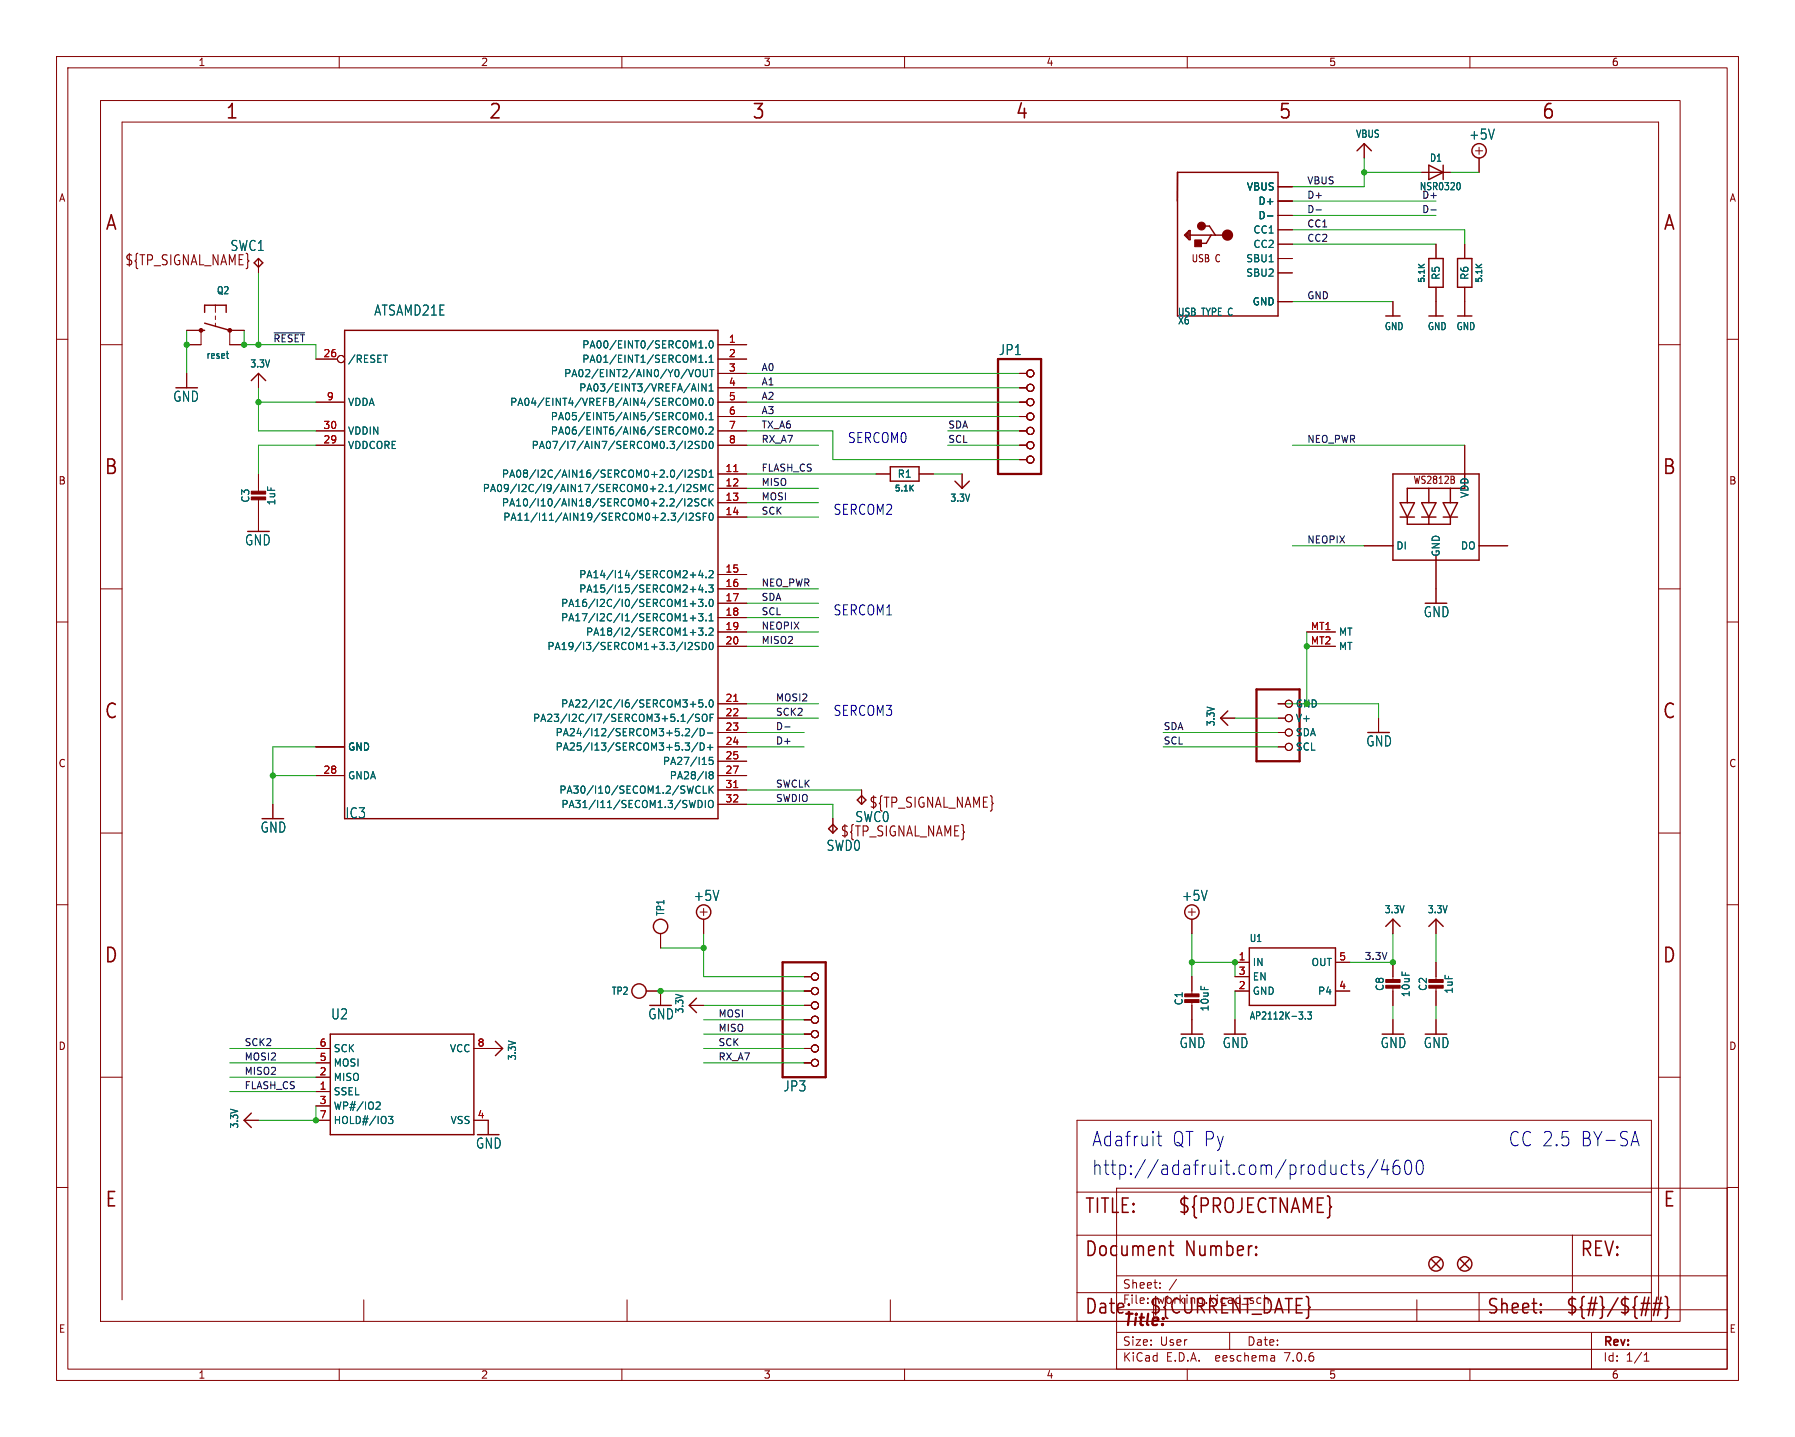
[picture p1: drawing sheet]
<svg xmlns="http://www.w3.org/2000/svg" width="317mm" height="254mm" viewBox="0 0 317 254" stroke-linecap="round" stroke-linejoin="round" font-family="sans-serif">
<g fill="none" stroke="#840000" stroke-width=".18">
<path d="M10 10h297.5v234.1h-297.5zM12 12h293.5v230.1h-293.5zM17.8 17.8h279.4v215.9h-279.4zM60 10v2M110 10v2M160 10v2M210 10v2M260 10v2M226.1 33h2.5M226.1 35.6h2.5M226.1 38.1h2.5M241.3 25.4v2.5"/>
<path d="M251.5 30.5h5M261 26.7h1.3M261.6 26v1.3M261.6 27.9v2.6M10 60h2M33 58.4h2.6v2.6h-2.6M38.1 54v1.2M38.1 55.9v.6M38.1 57.1v.7M43.2 58.4h-2.6v2.6h2.6M45.7 45.7v2.6M226.1 53.3h2.5"/>
<path d="M226.1 40.6h2.5M226.1 45.7h2.5M226.1 43.2h2.5M226.1 48.3h2.5M246.4 53.3v2.6M254 43.2v2.5M254 50.8v5.1M259.1 43.2v2.5M259.1 50.8v5.1M305.5 60h2M17.8 61h3.8M33 66v2.6"/>
<path d="M45.7 66v2.6M55.9 63.5h3.8M55.9 78.7h5.1M55.9 76.2h5.1M55.9 71.1h5.1M127 61h5.1M127 63.5h5.1M127 78.7h5.1M127 66h5.1M127 76.2h5.1M127 68.6h5.1M127 71.1h5.1"/>
<path d="M127 73.7h5.1M180.3 78.7h1.3M180.3 66h1.3M180.3 76.2h1.3M180.3 68.6h1.3M180.3 71.1h1.3M180.3 73.7h1.3M259.1 78.7v5.1M293.4 61h3.8M45.7 83.8v3.3M45.7 88.1v5.9M127 83.8h5.1"/>
<path d="M127 86.4h5.1M127 88.9h5.1M127 91.4h5.1M154.9 83.8h2.6M162.6 83.8h2.5M170.2 83.8v2.6M180.3 81.3h1.3M241.3 96.5h5.1M254 99.1v7.6M257.2 84.9v.5M261.6 96.5h5.1M10 110h2"/>
<path d="M17.8 104.1h3.8M127 101.6h5.1M127 104.1h5.1M127 106.7h5.1M127 109.2h5.1M127 111.8h5.1M127 114.3h5.1M231.1 111.8h5.1M231.1 114.3h5.1M293.4 104.1h3.8M305.5 110h2M55.9 132.1h5.1"/>
<path d="M55.9 137.2h5.1M127 127h5.1M127 132.1h5.1M127 124.5h5.1M127 129.5h5.1M127 134.6h5.1M127 137.2h5.1M127 139.7h5.1M152.4 139.7v2.5M215.9 127h2.5M226.1 127h1.2M226.1 132.1h1.2"/>
<path d="M226.1 124.5h1.2M226.1 129.5h1.2M243.8 127v2.5M10 160h2M17.8 147.3h3.8M48.3 142.2v2.6M127 142.2h5.1M147.3 144.8v2.5M293.4 147.3h3.8M305.5 160h2M114.3 175.3h2.5v2.5M116.8 165.1v2.5"/>
<path d="M121.9 177.8h2.6M123.8 161.3h1.3M124.5 160.7v1.2M124.5 162.6v2.5M142.2 177.8h1.3M142.2 175.3h1.3M142.2 172.7h1.3M210.2 161.3h1.3M210.8 160.7v1.2M210.8 162.6v2.5M210.8 172.7v3.3M210.8 177v5.9"/>
<path d="M218.4 175.3h2.6M218.4 172.7h2.6M218.4 170.2h2.6M236.2 175.3h2.6M236.2 170.2h2.6M246.4 162.6v2.5M246.4 170.2v3.3M246.4 174.5v3.3M254 162.6v2.5M254 170.2v3.3M254 174.5v3.3M17.8 190.5h3.8"/>
<path d="M43.2 198.1h2.5M55.9 198.1h2.5M55.9 188h2.5M55.9 185.4h2.5M55.9 193h2.5M55.9 190.5h2.5M55.9 195.6h2.5M83.8 198.1h2.6v2.6M83.8 185.4h5.1M142.2 188h1.3M142.2 185.4h1.3M142.2 182.9h1.3"/>
<path d="M142.2 180.3h1.3M190.5 198.1h101.6v35.6h-101.6zM218.4 180.3v2.6M246.4 180.3v2.6M254 180.3v2.6M293.4 190.5h3.8M10 210h2M190.5 210.8h101.6M190.5 218.4h101.6M197.5 210.1h108v32h-108zM278.1 218.4v10.2M305.5 210h2"/>
<path d="M21.6 229.9v-208.3h271.8v208.3M64.3 229.9v3.8M110.9 229.9v3.8M157.5 229.9v3.8M190.5 228.6h101.6M197.5 238.6h108M197.5 235.6h108M197.5 231.6h108M197.5 225.6h108M205.2 227.7v.1M205.2 226.9v.1M208.1 226.2l-1.3 2"/>
<path d="M217.5 235.6v3M225.4 239.8l.1 .9M250.6 229.9v3.8M261.6 228.6v5.1M281.5 235.6v6.5M290.8 239.6l.4-.4v1.5M60 242.1v2M110 242.1v2M160 242.1v2M210 242.1v2M225.5 240.6l-.2 .1M225.5 240.1h-.2"/>
<path d="M260 242.1v2M290.8 240.7h.9"/>
<circle cx="60.3" cy="63.5" r=".63"/>
<circle cx="182.2" cy="71.1" r=".63"/>
<circle cx="182.2" cy="68.6" r=".63"/>
<circle cx="182.2" cy="66" r=".63"/>
<circle cx="182.2" cy="76.2" r=".63"/>
<circle cx="182.2" cy="73.7" r=".63"/>
<circle cx="182.2" cy="78.7" r=".63"/>
<circle cx="182.2" cy="81.3" r=".63"/>
<circle cx="228" cy="127" r=".63"/>
<circle cx="228" cy="129.5" r=".63"/>
<circle cx="228" cy="132.1" r=".63"/>
<circle cx="228" cy="124.5" r=".63"/>
<circle cx="144.1" cy="175.3" r=".63"/>
<circle cx="144.1" cy="172.7" r=".63"/>
<circle cx="144.1" cy="177.8" r=".63"/>
<circle cx="144.1" cy="182.9" r=".63"/>
<circle cx="144.1" cy="180.3" r=".63"/>
<circle cx="144.1" cy="185.4" r=".63"/>
<circle cx="144.1" cy="188" r=".63"/>
</g>
<g fill="none" stroke="#840000" stroke-width=".25">
<path d="M208.3 30.5h17.8v25.4h-17.8zM208.3 30.5l-.1 5.1M212.9 40h1l1.1 1.6M240 26.7l1.3-1.3 1.3 1.3M252.7 29.2l2.6 1.3-2.6 1.2zM255.3 29.2v2.5M35.6 58.4h.6M36.2 57.1l4.4 1.3M36.2 55.2v-1.2h3.8v1.2M45 46.5l.7-.8 .8 .8-.8 .7zM61 58.4h66v86.4h-66zM209.7 41.6l.4-.4v.8l-.2-.2v-.2"/>
<path d="M210.3 40.8h.2v1.6h-.2l-.8-.8zM210.3 40.8v1.4M210.5 41.6h6.6M214.2 41.6l-.8 1.4h-1.2M245.1 55.9h2.5M252.7 45.7h2.6v5.1h-2.6zM252.7 55.9h2.6M257.8 45.7h2.5v5.1h-2.5zM257.8 55.9h2.5M44.4 67.3l1.3-1.3 1.3 1.3M157.5 82.5h5.1v2.6h-5.1zM168.9 85.1l1.3 1.3 1.2-1.3"/>
<path d="M246.4 83.8h15.2v15.3h-15.2zM247.6 91.4h2.6M247.6 88.9h2.6l-1.3 2.5zM248.9 91.4v1.3h7.6v-1.3M251.5 91.4h2.5M251.5 88.9h2.5l-1.3 2.5zM252.7 86.4v2.5M252.7 91.4v1.3M255.3 91.4h2.5M255.3 88.9h2.5l-1.3 2.5zM256.5 86.4v2.5M259.1 83.8v2.6h-10.2v2.5"/>
<path d="M217.2 125.7l-1.3 1.3 1.3 1.3M147.3 145.8l.8 .8-.8 .7-.7-.7zM151.6 141.5l.8-.8 .8 .8-.8 .7zM123.2 176.5l-1.3 1.3 1.3 1.3M221 167.6h15.2v10.2h-15.2zM245.1 163.8l1.3-1.2 1.2 1.2M252.7 163.8l1.3-1.2 1.3 1.2M44.4 196.8l-1.2 1.3 1.2 1.3M58.4 182.9h25.4v17.8h-25.4zM87.6 184.1l1.3 1.3-1.3 1.3M253.2 222.8l1.6 1.5M254.8 222.8l-1.6 1.5"/>
<path d="M258.3 222.8l1.5 1.5M259.8 222.8l-1.5 1.5"/>
<circle cx="261.6" cy="26.7" r="1.27"/>
<circle cx="113" cy="175.3" r="1.27"/>
<circle cx="116.8" cy="163.8" r="1.27"/>
<circle cx="124.5" cy="161.3" r="1.27"/>
<circle cx="210.8" cy="161.3" r="1.27"/>
<circle cx="254" cy="223.5" r="1.27"/>
<circle cx="259.1" cy="223.5" r="1.27"/>
</g>
<g fill="none" stroke="#840000" stroke-width=".27">
<path d="M207.1 219.5v2.2l.1 .2 .4 .1M206.8 220.3h.8M222.2 221.8l.1 .1-.1 .1M222.2 221.8l-.1 .1 .1 .1M222.2 220.4v.3M222.2 221.8v.2M222.2 220.4l.1 .2-.1 .1M222.2 220.4l-.1 .2 .1 .1M272.5 231.9l.1 .2-.1 .1M272.5 230.6l.1 .1-.1 .2M290.1 231.6h1.5M290.3 230.5h1.6"/>
<path d="M291.6 229.4l-.6 3.3M292.3 231.6h1.5M292.5 230.5h1.5M293.1 229.4l-.6 3.3M293.8 229.4l-.6 3.3M294.5 229.3l.3 .1 .1 .2v1.3l.3 .3-.3 .4v1.2l-.1 .2-.3 .1"/>
</g>
<path d="M176.5 63.5h7.6v20.3h-7.6zM222.2 121.9h7.7v12.7h-7.7zM138.4 170.2h7.6v20.3h-7.6z" fill="none" stroke="#840000" stroke-width=".41"/>
<g fill="none" stroke="#006464" stroke-width=".18">
<path d="M224.2 38.2h.9M40 62.5h.4M40.3 63.4h.1M67.8 62.8h.7M121.7 78.2l.5-.2 .3 .4-.8 .9h.8M122.2 71.7v-1.3l.4 .9 .5-.9v1.3M122.2 73l.4 .9 .5-.9v1.2M122.6 65.3l-.4 1.3M122.6 76.4l.5-.9v1.3M123.1 65.5l.2-.2a.43 .43 0 0 1 .6 .5v.4a.42 .42 0 0 1-.5 .4 .42 .42 0 0 1-.4-.4zM123.5 67.9v1.3M123.6 61.5h.7"/>
<path d="M123.6 63.2l.4-.4v1.3M123.6 64.1h.7M123.7 78.1l-.5-.1-.2 .2v.3l.5 .3 .2 .3-.3 .2h-.5M123.7 70.6l.2-.2a.68 .68 0 0 1 .5 .7 .68 .68 0 0 1-.5 .6l-.2-.1-.1-.4zM123.7 73.1l.2-.1a.68 .68 0 0 1 .5 .6 .68 .68 0 0 1-.5 .6l-.2-.1-.1-.3zM123.7 75.6l.2-.1a.68 .68 0 0 1 .5 .6 .68 .68 0 0 1-.5 .7l-.2-.1-.1-.4zM124.2 78a.64 .64 0 0 1 .7 .7 .64 .64 0 0 1-.7 .6zM124.4 65.3v1.1l.2 .2h.4l.1-.2v-1.1M124.9 61.4v.1M124.9 64v.1M124.9 67.9v1.3l-.7-1.3v1.3M124.9 71.6v.1"/>
<path d="M124.9 74.1v.1M124.9 76.7v.1M125.4 75.6l.5-.1 .2 .4-.7 .9h.7M125.4 63.2l.4-.4v1.3M125.4 68.3l.4-.4v1.3M125.4 73.3l.4-.3v1.2M125.4 64.1h.7M125.4 69.2h.7M125.4 74.2h.7M125.5 60.4l.2-.1a.68 .68 0 0 1 .5 .6 .68 .68 0 0 1-.5 .6l-.2-.1-.1-.3zM125.5 70.6l.2-.2a.68 .68 0 0 1 .5 .7 .68 .68 0 0 1-.5 .6l-.2-.1-.1-.4zM125.5 78.2l.2-.2a.68 .68 0 0 1 .5 .7 .68 .68 0 0 1-.5 .6l-.2-.1-.1-.4z"/>
<path d="M125.5 65.3h.8M125.9 65.3v1.3M120.5 85.6l-1.1 1.6M120.7 88.1l-1.1 1.7M120.8 83.1l-1.1 1.6M120.9 85.7v1.2M120.9 90.7l-1 1.6M121.1 88.2v1.3M121.2 83.1v1.3M121.4 90.7v1.3M121.5 85.8l.5-.1 .2 .3-.8 .9h.8M121.7 88.3l.5-.1 .2 .4-.8 .9h.8"/>
<path d="M121.7 83.3l.5-.2 .3 .4-.8 .9h.8M121.9 90.9l.5-.2 .2 .4-.7 .9h.7M123.4 85.7h-.5l-.2 .2 .1 .3 .6 .3v.3l-.2 .1h-.5M123.6 88.3l-.5-.1-.2 .1v.4l.6 .2 .1 .3-.2 .3-.5-.1M123.7 83.2l-.5-.1-.2 .2v.3l.5 .3 .2 .3-.3 .2-.5-.1M123.9 90.8l-.5-.1-.2 .2v.3l.5 .3 .2 .3-.3 .2h-.5M124 86.9v-1.2l.4 .9 .4-.9v1.2M124.2 83.1a.64 .64 0 0 1 .7 .7 .64 .64 0 0 1-.7 .6zM124.4 91.4h.4M124.9 88.3a.6 .6 0 0 0-.9 .5 .6 .6 0 0 0 .6 .7l.3-.1M125 90.7h-.6v1.3M125.4 88.2v1.3"/>
<path d="M125.4 84.4h.7M125.4 83.5l.4-.4v1.3M125.5 90.9l.2-.2a.68 .68 0 0 1 .5 .7 .68 .68 0 0 1-.5 .6l-.2-.1-.1-.4zM125.6 88.8l.5 .7M126.1 85.8a.6 .6 0 0 0-.8 .4 .6 .6 0 0 0 .6 .7l.2-.1M126.1 88.2l-.7 .7M121.7 113.7l.5-.1 .3 .4-.8 .9h.8M122.1 101.7h1M122.1 104.2h1M122.1 106.8h1M122.1 109.3h1M122.6 106.3v1"/>
<path d="M122.6 108.8v1M123.5 106h.8l-.4 .5 .4 .1v.5l-.2 .2-.6-.2M123.5 108.5h.8l-.4 .5 .4 .1v.6l-.2 .1-.6-.1M123.5 111.1h.8l-.4 .5 .4 .1v.5l-.2 .1-.6-.1M123.7 113.7l-.5-.1-.3 .3 .2 .3 .5 .2v.4l-.2 .1-.5-.1M123.9 100.8l-.3 1h.8M123.9 103.4l-.3 .9h.8M124.2 101.3v.9M124.2 103.9v.8M124.2 113.6a.64 .64 0 0 1 .7 .6 .64 .64 0 0 1-.7 .7zM124.9 102.1v.1M124.9 104.6v.1"/>
<path d="M124.9 107.1v.2M124.9 109.7v.1M124.9 112.2v.1M125.4 103.4h.7l-.4 .5 .4 .2v.5l-.2 .1-.5-.1M125.4 101l.5-.1 .2 .4-.7 .9h.7M125.4 111.2l.5-.1 .2 .3-.7 .9h.7M125.4 108.9l.4-.4v1.3M125.4 109.8h.7M125.5 106.1l.2-.1a.68 .68 0 0 1 .5 .6 .68 .68 0 0 1-.5 .7l-.2-.2-.1-.3zM125.5 113.7l.2-.1a.68 .68 0 0 1 .5 .6 .68 .68 0 0 1-.5 .7l-.2-.1-.1-.4zM120.5 127.6h.7M121.2 131.4h.8l-.4 .5 .3 .1 .1 .4-.3 .3h-.3"/>
<path d="M121.3 129l.4-.2 .3 .4-.8 .9h.8M122.1 124.6h1M122.6 124.1v.9M122.6 126.2l-1 1.7M123.4 128.8l-1.1 1.6M123.4 131.3l-1.1 1.7M123.7 126.4l-.5-.1-.2 .3 .1 .3 .6 .2v.4l-.2 .1-.5-.1M123.9 128.8a.64 .64 0 0 1 .7 .7 .64 .64 0 0 1-.7 .6zM123.9 131.4a.64 .64 0 0 1 .7 .6 .64 .64 0 0 1-.7 .7zM123.9 139.1a.6 .6 0 0 0-.9 .5 .6 .6 0 0 0 .6 .7l.3-.1M124.3 126.5l.2-.2a.43 .43 0 0 1 .6 .4v.5a.42 .42 0 0 1-.5 .4 .42 .42 0 0 1-.4-.4zM124.3 123.8h-.6l-.1 .6 .2-.1h.4l.1 .2v.4l-.2 .1-.5-.1"/>
<path d="M124.4 139v1.3h.6M124.9 124.9v.1M125.1 129.6h1M125.1 132.2h1M125.4 139v1.3M125.5 123.9l.2-.1a.68 .68 0 0 1 .5 .6 .68 .68 0 0 1-.5 .6l-.2-.1-.1-.3zM125.6 126.9h.4M125.6 131.7v1M125.6 139.6l.5 .7M125.7 137l-.3 .3 .1 .3 .2 .1h.3l.1-.2v-.2l-.2-.3M125.7 137l-.3-.2 .3-.3h.2l.2 .2-.2 .3M125.7 137h.2"/>
<path d="M126.1 133.9h-.6l-.1 .6 .2-.1 .4 .1 .1 .2v.4l-.2 .1-.5-.1M126.1 139l-.7 .7M126.2 126.3h-.6v1.3M123 141.5l-.3 1.3M123.5 141.5a.64 .64 0 0 1 .7 .7 .64 .64 0 0 1-.7 .6zM124.8 141.5v1.3M125.4 141.7l.2-.2a.43 .43 0 0 1 .5 .5v.4a.42 .42 0 0 1-.4 .4 .42 .42 0 0 1-.4-.4zM231.3 179h.7l-.4 .4 .3 .2v.5l-.1 .1-.5-.1M66.6 195l.4-.1 .3 .4-.8 .9h.8M68.7 197.4h.8l-.4 .5 .3 .1v.6l-.2 .1-.5-.1M230.9 180.1v.1"/>
</g>
<g fill="#840000" stroke="#840000" stroke-width=".18">
<path d="M209.5 176.8h2.6v.5h-2.6z"/>
<path d="M209.5 175.8h2.6v.5h-2.6z"/>
<path d="M44.4 87.9h2.6v.5h-2.6z"/>
<path d="M44.4 86.9h2.6v.5h-2.6z"/>
<path d="M252.7 174.2h2.6v.6h-2.6z"/>
<path d="M252.7 173.2h2.6v.5h-2.6z"/>
<path d="M211.3 42.4h1.2v1.2h-1.2z"/>
<path d="M245.1 174.2h2.5v.6h-2.5z"/>
<path d="M245.1 173.2h2.5v.5h-2.5z"/>
<circle cx="40.6" cy="58.4" r=".33"/>
<circle cx="35.6" cy="58.4" r=".33"/>
<circle cx="212.5" cy="40" r=".7"/>
</g>
<path d="M129.8 83.4h.7M129.8 124h.7M129.8 139.3h.7" fill="none" stroke="#a90000" stroke-width=".18"/>
<circle cx="217.1" cy="41.6" r=".5" fill="none" stroke="#840000" stroke-width="1"/>
<path d="M232.8 37.1h.9M253.1 37.1h.9M48.5 58.9h5.4M138.8 128.6h.9" fill="none" stroke="#0f0f0f" stroke-width=".18"/>
<g fill="none" stroke="#0000c2" stroke-width=".18">
<path d="M204.7 200.9h.8M205 200.1v2.2l.1 .2 .4 .1M238.1 206l.2 .1M238.3 207.6l-.2 .1M238.9 206h.8M239.2 205.2v2.1l.1 .3 .4 .1M241.2 206.1l-.6-.1a.44 .44 0 0 0-.3 .4 .44 .44 0 0 0 .3 .5h.3a.44 .44 0 0 1 .4 .4 .44 .44 0 0 1-.4 .4l-.6-.1M243.7 205.1l-1.8 3.2M244.9 205.1l-.6 1.8h1.4M245.4 206v1.7M247.4 205.2a.9 .9 0 0 0-1 1.1v.9l.2 .4 .6 .1 .3-.2 .1-.9-.2-.3-.6-.2-.4 .5M248.8 205.3a.49 .49 0 0 1 .5-.1 .49 .49 0 0 1 .3 .5 1.62 1.62 0 0 1-.4 2 .56 .56 0 0 1-.6-.5 2.27 2.27 0 0 1 .2-1.9z"/>
<path d="M250.8 205.3a.49 .49 0 0 1 .5-.1 .49 .49 0 0 1 .3 .5 1.62 1.62 0 0 1-.4 2 .56 .56 0 0 1-.6-.5 2.27 2.27 0 0 1 .2-1.9zM288.7 201.9h1M289.2 200.1l.7 2.5"/>
</g>
<g fill="none" stroke="#009600" stroke-width=".18">
<path d="M228.6 38.1h25.4M228.6 35.6h25.4M241.3 30.5h10.2M241.3 27.9v5.1h-12.7M256.5 30.5h5.1M33 58.4v7.6M43.2 58.4v2.6h12.7v2.5M45.7 48.3v12.7M228.6 53.3h17.8M228.6 40.6h30.5v2.6M228.6 43.2h25.4M45.7 68.6v7.6h10.2"/>
<path d="M45.7 71.1h10.2M55.9 78.7h-10.2v5.1M132.1 76.2h15.2v5.1h33M132.1 68.6h48.2M132.1 71.1h48.2M132.1 73.7h48.2M132.1 78.7h12.7M132.1 66h48.2M167.6 76.2h12.7M167.6 78.7h12.7M228.6 78.7h30.5M132.1 83.8h22.8"/>
<path d="M132.1 88.9h12.7M132.1 91.4h12.7M132.1 86.4h12.7M165.1 83.8h5.1M228.6 96.5h12.7M132.1 114.3h12.7M132.1 111.8h12.7M132.1 109.2h12.7M132.1 104.1h12.7M132.1 106.7h12.7M231.1 111.8v12.7M48.3 137.2h7.6"/>
<path d="M55.9 132.1h-7.6v10.1M132.1 124.5h12.7M132.1 129.5h10.1M132.1 127h12.7M132.1 132.1h10.1M132.1 139.7h20.3M205.7 129.5h20.4M205.7 132.1h20.4M218.4 127h7.7M226.1 124.5h17.7v2.5M132.1 142.2h15.2v2.6M116.8 175.3h25.4"/>
<path d="M116.8 167.6h7.7M124.5 177.8h17.7M124.5 165.1v7.6h17.7M210.8 170.2h7.6v2.5M210.8 165.1v7.6M218.4 175.3v5M246.4 165.1v5.1h-7.6M246.4 177.8v2.5M254 165.1v5.1M254 177.8v2.5M40.6 190.5h15.3M40.6 185.4h15.3"/>
<path d="M40.6 188h15.3M40.6 193h15.3M55.9 195.6v2.5h-10.2M124.5 182.9h17.7M124.5 180.3h17.7M124.5 185.4h17.7M124.5 188h17.7"/>
</g>
<g fill="#009600" stroke="#009600" stroke-width=".18">
<circle cx="210.8" cy="170.2" r=".46"/>
<circle cx="246.4" cy="170.2" r=".46"/>
<circle cx="218.4" cy="170.2" r=".46"/>
<circle cx="241.3" cy="30.5" r=".46"/>
<circle cx="55.9" cy="198.1" r=".46"/>
<circle cx="116.8" cy="175.3" r=".46"/>
<circle cx="48.3" cy="137.2" r=".46"/>
<circle cx="124.5" cy="167.6" r=".46"/>
<circle cx="231.1" cy="114.3" r=".46"/>
<circle cx="43.2" cy="61" r=".46"/>
<circle cx="45.7" cy="71.1" r=".46"/>
<circle cx="33" cy="61" r=".46"/>
<circle cx="45.7" cy="61" r=".46"/>
</g>
<g font-size="3.5" fill="#840000">
<text x="39.8" y="21.4">1</text>
<text x="86.3" y="21.4">2</text>
<text x="132.9" y="21.4">3</text>
<text x="179.5" y="21.4">4</text>
<text x="226" y="21.4">5</text>
<text x="272.6" y="21.4">6</text>
<text x="18.5" y="41.1">A</text>
<text x="294.1" y="41.1">A</text>
<text x="18.3" y="84.2">B</text>
<text x="293.9" y="84.2">B</text>
<text x="18.3" y="127.4">C</text>
<text x="293.9" y="127.4">C</text>
<text x="18.3" y="170.6">D</text>
<text x="293.9" y="170.6">D</text>
<text x="18.5" y="213.8">E</text>
<text x="191.8" y="214.9">TITLE:</text>
<text x="208.3" y="214.9">${PROJECTNAME}</text>
<text x="294" y="213.8">E</text>
<text x="191.8" y="222.5">Document</text>
<text x="209.6" y="222.5">Number:</text>
<text x="279.4" y="222.5">REV:</text>
<text x="191.8" y="232.7">Date:</text>
<text x="203.2" y="232.7">${CURRENT_DATE}</text>
<text x="262.9" y="232.7">Sheet:</text>
<text x="276.9" y="232.7">${#}/${##}</text>
</g>
<g font-size="3.5" fill="#0000c2">
<text x="193" y="203">Adafruit</text>
<text x="207.3" y="203">QT Py</text>
<text x="266.7" y="203">CC 2.5</text>
<text x="279.5" y="203">BY-SA</text>
<text x="193" y="208">http://adafruit.com/products/4600</text>
</g>
<text font-size="2.8" fill="#840000" x="198.5" y="235">Title:</text>
<g font-size="2.5" fill="#006464">
<text x="259.8" y="24.9">+5V</text>
<text x="40.7" y="44.6">SWC1</text>
<text x="66.1" y="56">ATSAMD21E</text>
<text x="176.6" y="63">JP1</text>
<text x="30.5" y="71.3">GND</text>
<text x="43.2" y="96.7">GND</text>
<text x="251.7" y="109.4">GND</text>
<text x="241.6" y="132.2">GND</text>
<text x="46" y="147.5">GND</text>
<text x="61" y="144.9">IC3</text>
<text x="151.2" y="145.6">SWC0</text>
<text x="146.1" y="150.7">SWD0</text>
<text x="122.6" y="159.5">+5V</text>
<text x="209" y="159.5">+5V</text>
<text x="58.5" y="180.5">U2</text>
<text x="114.6" y="180.5">GND</text>
<text x="208.5" y="185.6">GND</text>
<text x="216.2" y="185.6">GND</text>
<text x="244.1" y="185.6">GND</text>
<text x="251.7" y="185.6">GND</text>
<text x="138.5" y="193.2">JP3</text>
<text x="84.1" y="203.3">GND</text>
</g>
<g font-size="2.5" fill="#840000">
<text x="22" y="47.2">${TP_SIGNAL_NAME}</text>
<text x="153.7" y="143.1">${TP_SIGNAL_NAME}</text>
<text x="148.6" y="148.2">${TP_SIGNAL_NAME}</text>
</g>
<g font-size="2.5" fill="#0000c2">
<text x="149.9" y="78.5">SERCOM0</text>
<text x="147.3" y="91.2">SERCOM2</text>
<text x="147.3" y="109">SERCOM1</text>
<text x="147.3" y="126.8">SERCOM3</text>
</g>
<g font-size="2.1" fill="#840000">
<text x="198.5" y="230.8">File:</text>
<text x="198.5" y="228.1">Sheet:</text>
<text x="204.6" y="230.8">working.kicad_sch</text>
<text x="198.5" y="238.2">Size:</text>
<text x="205.2" y="238.2">User</text>
<text x="220.5" y="238.2">Date:</text>
<text x="283.5" y="238.4">Rev:</text>
<text x="198.5" y="241">KiCad</text>
<text x="206.2" y="241">E.D.A.</text>
<text x="215.1" y="241">eeschema</text>
<text x="227.5" y="241">7.0.6</text>
<text x="283.5" y="241">Id:</text>
<text x="287.6" y="241">1/1</text>
</g>
<g font-size="1.8" fill="#840000">
<text x="35" y="11.9">1</text>
<text x="85" y="11.9">2</text>
<text x="135" y="11.9">3</text>
<text x="185" y="11.9">4</text>
<text x="235" y="11.9">5</text>
<text x="285" y="11.9">6</text>
<text x="10.3" y="35.9">A</text>
<text x="305.8" y="35.9">A</text>
<text x="210.7" y="46.6">USB C</text>
<text x="10.3" y="85.9">B</text>
<text x="249.9" y="85.8">WS2812B</text>
<text x="305.8" y="85.9">B</text>
<text x="10.3" y="135.9">C</text>
<text x="305.8" y="135.9">C</text>
<text x="10.3" y="185.9">D</text>
<text x="305.8" y="185.9">D</text>
<text x="10.3" y="235.9">E</text>
<text x="305.8" y="235.9">E</text>
<text x="35" y="244">1</text>
<text x="85" y="244">2</text>
<text x="135" y="244">3</text>
<text x="185" y="244">4</text>
<text x="235" y="244">5</text>
<text x="285" y="244">6</text>
</g>
<g font-size="1.8" fill="#006464">
<text x="239.7" y="24.6">VBUS</text>
<text x="252.8" y="28.8">D1</text>
<text x="220.5" y="33.9">VBUS</text>
<text x="251.5" y="33.8">NSR0320</text>
<text x="221.6" y="41.5">CC1</text>
<text x="222.5" y="36.4">D+</text>
<text x="222.5" y="39">D-</text>
<text x="220.3" y="46.6">SBU1</text>
<text x="221.6" y="44">CC2</text>
<text x="38.3" y="52.2">Q2</text>
<text x="220.3" y="49.1">SBU2</text>
<text x="254.9" y="49.6" transform="rotate(-90 254.9 49.6)">R5</text>
<text x="259.9" y="49.6" transform="rotate(-90 259.9 49.6)">R6</text>
<text x="208.3" y="57.6">X6</text>
<text x="208.3" y="56">USB TYPE C</text>
<text x="221.5" y="54.2">GND</text>
<text x="244.8" y="58.6">GND</text>
<text x="252.4" y="58.6">GND</text>
<text x="257.5" y="58.6">GND</text>
<text x="36.4" y="63.7">reset</text>
<text x="44.2" y="65.2">3.3V</text>
<text x="61.5" y="64.4">/RESET</text>
<text x="102.9" y="61.8">PA00/EINT0/SERCOM1.0</text>
<text x="102.9" y="64.4">PA01/EINT1/SERCOM1.1</text>
<text x="61.5" y="72">VDDA</text>
<text x="90.1" y="72">PA04/EINT4/VREFB/AIN4/SERCOM0.0</text>
<text x="99.7" y="66.9">PA02/EINT2/AIN0/Y0/VOUT</text>
<text x="102.3" y="69.4">PA03/EINT3/VREFA/AIN1</text>
<text x="61.5" y="77.1">VDDIN</text>
<text x="97.3" y="74.5">PA05/EINT5/AIN5/SERCOM0.1</text>
<text x="97.3" y="77.1">PA06/EINT6/AIN6/SERCOM0.2</text>
<text x="61.5" y="79.6">VDDCORE</text>
<text x="93.9" y="79.6">PA07/I7/AIN7/SERCOM0.3/I2SD0</text>
<text x="44.3" y="89" transform="rotate(-90 44.3 89)">C3</text>
<text x="48.9" y="89.5" transform="rotate(-90 48.9 89.5)">1uF</text>
<text x="85.3" y="87.2">PA09/I2C/I9/AIN17/SERCOM0+2.1/I2SMC</text>
<text x="88.7" y="84.7">PA08/I2C/AIN16/SERCOM0+2.0/I2SD1</text>
<text x="88.7" y="89.8">PA10/I10/AIN18/SERCOM0+2.2/I2SCK</text>
<text x="158.7" y="84.7">R1</text>
<text x="168" y="88.9">3.3V</text>
<text x="259.9" y="88.2" transform="rotate(-90 259.9 88.2)">VDD</text>
<text x="88.9" y="92.3">PA11/I11/AIN19/SERCOM0+2.3/I2SF0</text>
<text x="246.9" y="97.4">DI</text>
<text x="254.9" y="98.6" transform="rotate(-90 254.9 98.6)">GND</text>
<text x="258.3" y="97.4">DO</text>
<text x="99.1" y="107.5">PA16/I2C/I0/SERCOM1+3.0</text>
<text x="102.3" y="102.5">PA14/I14/SERCOM2+4.2</text>
<text x="102.3" y="105">PA15/I15/SERCOM2+4.3</text>
<text x="99.1" y="110.1">PA17/I2C/I1/SERCOM1+3.1</text>
<text x="103.5" y="112.6">PA18/I2/SERCOM1+3.2</text>
<text x="236.7" y="112.6">MT</text>
<text x="96.7" y="115.2">PA19/I3/SERCOM1+3.3/I2SD0</text>
<text x="236.7" y="115.2">MT</text>
<text x="99.1" y="125.3">PA22/I2C/I6/SERCOM3+5.0</text>
<text x="94.2" y="127.9">PA23/I2C/I7/SERCOM3+5.1/SOF</text>
<text x="98.2" y="130.4">PA24/I12/SERCOM3+5.2/D-</text>
<text x="215.1" y="128.6" transform="rotate(-90 215.1 128.6)">3.3V</text>
<text x="229.1" y="127.9">V+</text>
<text x="229.1" y="130.4">SDA</text>
<text x="61.5" y="132.9">GND</text>
<text x="98.2" y="132.9">PA25/I13/SERCOM3+5.3/D+</text>
<text x="117.2" y="135.5">PA27/I15</text>
<text x="229.1" y="132.9">SCL</text>
<text x="61.5" y="138">GNDA</text>
<text x="98.8" y="140.6">PA30/I10/SECOM1.2/SWCLK</text>
<text x="99.2" y="143.1">PA31/I11/SECOM1.3/SWDIO</text>
<text x="118.4" y="138">PA28/I8</text>
<text x="244.8" y="161.7">3.3V</text>
<text x="252.4" y="161.7">3.3V</text>
<text x="117.7" y="162.1" transform="rotate(-90 117.7 162.1)">TP1</text>
<text x="221" y="166.8">U1</text>
<text x="221.5" y="171">IN</text>
<text x="221.5" y="173.6">EN</text>
<text x="231.9" y="171">OUT</text>
<text x="108.1" y="176.1">TP2</text>
<text x="121.1" y="179.4" transform="rotate(-90 121.1 179.4)">3.3V</text>
<text x="209.4" y="177.9" transform="rotate(-90 209.4 177.9)">C1</text>
<text x="214" y="179" transform="rotate(-90 214 179)">10uF</text>
<text x="221.5" y="176.1">GND</text>
<text x="233" y="176.1">P4</text>
<text x="245" y="175.4" transform="rotate(-90 245 175.4)">C8</text>
<text x="249.5" y="176.4" transform="rotate(-90 249.5 176.4)">10uF</text>
<text x="252.6" y="175.4" transform="rotate(-90 252.6 175.4)">C2</text>
<text x="257.2" y="175.8" transform="rotate(-90 257.2 175.8)">1uF</text>
<text x="221" y="180.5">AP2112K-3.3</text>
<text x="58.9" y="191.4">MISO</text>
<text x="58.9" y="188.8">MOSI</text>
<text x="58.9" y="186.3">SCK</text>
<text x="79.5" y="186.3">VCC</text>
<text x="91.5" y="187.6" transform="rotate(-90 91.5 187.6)">3.3V</text>
<text x="58.9" y="193.9">SSEL</text>
<text x="58.9" y="196.4">WP#/IO2</text>
<text x="42.3" y="199.7" transform="rotate(-90 42.3 199.7)">3.3V</text>
<text x="58.9" y="199">HOLD#/IO3</text>
<text x="79.6" y="199">VSS</text>
</g>
<g font-size="1.8" fill="#a90000">
<text x="57.1" y="63.2">26</text>
<text x="128.8" y="60.7">1</text>
<text x="128.8" y="63.2">2</text>
<text x="128.8" y="65.8">3</text>
<text x="57.7" y="70.9">9</text>
<text x="128.8" y="68.3">4</text>
<text x="128.8" y="70.9">5</text>
<text x="57.1" y="75.9">30</text>
<text x="128.8" y="73.4">6</text>
<text x="128.8" y="75.9">7</text>
<text x="57.1" y="78.5">29</text>
<text x="128.2" y="83.6">11</text>
<text x="128.8" y="78.5">8</text>
<text x="128.2" y="86.1">12</text>
<text x="128.2" y="88.6">13</text>
<text x="128.2" y="91.2">14</text>
<text x="128.2" y="101.3">15</text>
<text x="128.2" y="103.9">16</text>
<text x="128.2" y="106.4">17</text>
<text x="128.2" y="109">18</text>
<text x="128.2" y="111.5">19</text>
<text x="231.8" y="111.5">MT1</text>
<text x="128.2" y="114">20</text>
<text x="231.8" y="114">MT2</text>
<text x="128.2" y="124.2">21</text>
<text x="128.2" y="126.7">22</text>
<text x="128.2" y="129.3">23</text>
<text x="128.2" y="131.8">24</text>
<text x="57.1" y="136.9">28</text>
<text x="128.2" y="134.4">25</text>
<text x="128.2" y="136.9">27</text>
<text x="128.2" y="139.4">31</text>
<text x="128.2" y="142">32</text>
<text x="219" y="169.9">1</text>
<text x="219" y="172.5">3</text>
<text x="236.8" y="169.9">5</text>
<text x="219" y="175">2</text>
<text x="236.8" y="175">4</text>
<text x="56.4" y="185.2">6</text>
<text x="84.4" y="185.2">8</text>
<text x="56.4" y="190.2">2</text>
<text x="56.4" y="187.7">5</text>
<text x="56.4" y="192.8">1</text>
<text x="56.4" y="195.3">3</text>
<text x="56.4" y="197.9">7</text>
<text x="84.4" y="197.9">4</text>
</g>
<text font-size="1.8" fill="#009600" x="229.1" y="125.3">GND</text>
<g font-size="1.7" fill="#0f0f0f">
<text x="231.1" y="32.7">VBUS</text>
<text x="231.1" y="35.2">D+</text>
<text x="231.1" y="37.8">D-</text>
<text x="231.1" y="40.3">CC1</text>
<text x="251.5" y="37.8">D-</text>
<text x="231.1" y="42.8">CC2</text>
<text x="231.1" y="53">GND</text>
<text x="48.3" y="60.6">~{RESET}</text>
<text x="134.6" y="65.7">A0</text>
<text x="134.6" y="68.2">A1</text>
<text x="134.6" y="70.8">A2</text>
<text x="134.6" y="75.9">TX_A6</text>
<text x="134.6" y="73.3">A3</text>
<text x="167.6" y="75.9">SDA</text>
<text x="134.6" y="83.5">FLASH_CS</text>
<text x="134.6" y="78.4">RX_A7</text>
<text x="167.6" y="78.4">SCL</text>
<text x="231.1" y="78.4">NEO_PWR</text>
<text x="134.6" y="86">MISO</text>
<text x="134.6" y="88.6">MOSI</text>
<text x="134.6" y="91.1">SCK</text>
<text x="231.1" y="96.2">NEOPIX</text>
<text x="134.6" y="106.3">SDA</text>
<text x="134.6" y="103.8">NEO_PWR</text>
<text x="134.6" y="114">MISO2</text>
<text x="134.6" y="111.4">NEOPIX</text>
<text x="134.6" y="108.9">SCL</text>
<text x="137.2" y="124.1">MOSI2</text>
<text x="137.2" y="131.7">D+</text>
<text x="137.2" y="126.7">SCK2</text>
<text x="137.2" y="129.2">D-</text>
<text x="205.7" y="129.2">SDA</text>
<text x="205.7" y="131.7">SCL</text>
<text x="137.2" y="141.9">SWDIO</text>
<text x="137.2" y="139.4">SWCLK</text>
<text x="241.3" y="169.8">3.3V</text>
<text x="127" y="180">MOSI</text>
<text x="43.2" y="185.1">SCK2</text>
<text x="127" y="182.5">MISO</text>
<text x="127" y="185.1">SCK</text>
<text x="43.2" y="187.6">MOSI2</text>
<text x="43.2" y="190.2">MISO2</text>
<text x="127" y="187.6">RX_A7</text>
<text x="43.2" y="192.7">FLASH_CS</text>
</g>
<text font-size="1.7" fill="#006464" x="251.5" y="35.2">D+</text>
<g font-size="1.4" fill="#006464">
<text x="252.3" y="50.2" transform="rotate(-90 252.3 50.2)">5.1K</text>
<text x="262.4" y="50.2" transform="rotate(-90 262.4 50.2)">5.1K</text>
<text x="158.1" y="87.2">5.1K</text>
</g>
</svg>
